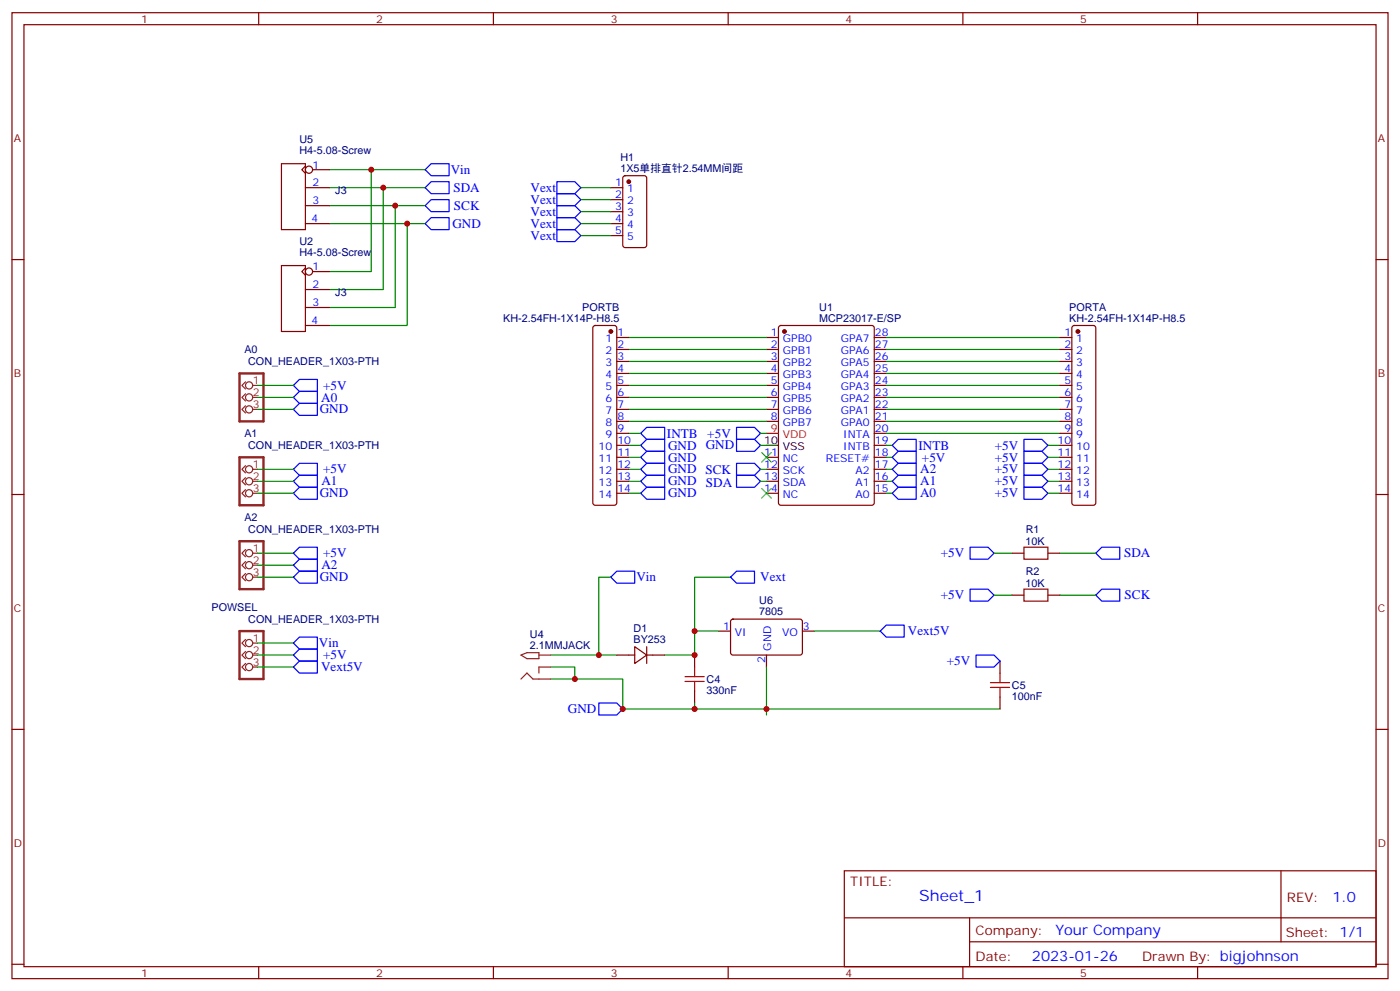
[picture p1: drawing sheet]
<svg xmlns="http://www.w3.org/2000/svg" width="412mm" height="292mm" viewBox="0 0 412 292" stroke-linecap="round" stroke-linejoin="round" font-family="sans-serif">
<g fill="none" stroke="#870000" stroke-width=".35">
<path d="M3.5 3.7h405.4v284.4h-405.4zM7.1 7.3h398.2v277.3h-398.2zM76.2 3.7v3.6M145.3 3.7v3.6M214.5 3.7v3.6M283.6 3.7v3.6M352.8 3.7v3.6M82.9 48.2h7.1v19.4h-7.1zM90 48.9l-1.1 1.1 1.1 1M90 55.2h7M92.1 50h4.9M179.9 58.8h3.5"/>
<path d="M179.9 55.2h3.5M183.7 51.9l.4-.2h5.7l.6 .4 .1 20.1-.5 .6-5.9 .1-.6-.5-.1-20zM3.5 76.4h3.6M82.9 78.2h7.1v19.4h-7.1zM90 78.9l-1.1 1 1.1 1.1M90 65.8h7M90 60.5h7M92.1 79.9h4.9M179.9 69.4h3.5M179.9 65.8h3.5M179.9 62.3h3.5M405.3 76.4h3.6"/>
<path d="M90 85.2h7M90 90.5h7M90 95.8h7M174.9 96l.4-.2h5.7l.5 .2 .2 .5v51.5l-.3 .5-.4 .2h-5.7l-.5-.2-.2-.5v-51.5zM181.7 99.3h3.5M225.8 99.3h3.5M229.5 96l.5-.2h26.8l.7 .4v51.8l-.4 .7h-27.1l-.6-.4-.1-51.8zM257.5 99.3h3.6M312.2 99.3h3.5M316 96l.4-.2h5.7l.5 .2 .2 .5v51.5l-.2 .5-.5 .2h-5.7l-.5-.2-.2-.5v-51.5zM181.7 102.9h3.5M181.7 106.4h3.5"/>
<path d="M181.7 109.9h3.5M181.7 113.5h3.5M181.7 117h3.5M225.8 102.9h3.5M225.8 106.4h3.5M225.8 109.9h3.5M225.8 113.5h3.5M225.8 117h3.5M257.5 102.9h3.6M257.5 106.4h3.6M257.5 109.9h3.6M257.5 113.5h3.6"/>
<path d="M257.5 117h3.6M312.2 102.9h3.5M312.2 106.4h3.5M312.2 109.9h3.5M312.2 113.5h3.5M312.2 117h3.5M181.7 120.5h3.5M181.7 124h3.5M181.7 134.6h3.5M181.7 138.1h3.5M181.7 131.1h3.5M181.7 127.6h3.5"/>
<path d="M225.8 120.5h3.5M225.8 124h3.5M225.8 134.6h3.5M225.8 138.1h3.5M257.5 120.5h3.6M257.5 124h3.6M257.5 134.6h3.6M257.5 138.1h3.6M257.5 131.1h3.6M257.5 127.6h3.6M312.2 120.5h3.5M312.2 124h3.5"/>
<path d="M312.2 134.6h3.5M312.2 138.1h3.5M312.2 131.1h3.5M312.2 127.6h3.5M3.5 145.6h3.6M181.7 141.7h3.5M181.7 145.2h3.5M225.8 141.7h3.5M225.8 145.2h3.5M257.5 141.7h3.6M257.5 145.2h3.6M312.2 141.7h3.5"/>
<path d="M312.2 145.2h3.5M405.3 145.6h3.6M298.1 162.8h3.5M298.1 175.2h3.5M308.7 162.8h3.5M308.7 175.2h3.5M181.7 192.8h5.3M187 190.4l3.5 2.4-3.5 2.5zM190.5 192.8h5.3M190.5 190.4v4.9M204.6 192.8v3.6M211.7 185.8h3.5"/>
<path d="M215.4 182.5l.5-.3 20 .1 .5 .7-.1 9.4-.6 .4h-20.1l-.4-.7v-9.1zM236.4 185.8h3.5M294.6 194.6v3.5M3.5 214.7h3.6M204.6 203.4v3.5M294.6 205.2v3.5M405.3 214.7h3.6M248.7 256.3h156.6v28.3h-156.6zM377.3 256.4v20.8M248.7 270.2h156.5M285.6 277.2h119.6M285.6 270.2v14.1"/>
<path d="M3.5 283.8h3.6M76.2 284.6v3.5M145.3 284.6v3.5M214.5 284.6v3.5M283.6 284.6v3.5M352.8 284.6v3.5M405.3 283.8h3.6"/>
<circle cx="91" cy="50" r="1.06"/>
<circle cx="91" cy="79.9" r="1.06"/>
</g>
<g fill="#870000" stroke="#870000" stroke-width=".35">
<circle cx="231.1" cy="97.6" r=".53"/>
<circle cx="185.2" cy="53.5" r=".53"/>
<circle cx="179.9" cy="97.6" r=".53"/>
<circle cx="317.5" cy="97.6" r=".53"/>
</g>
<path d="M225.8 127.6h3.5" fill="none" stroke="#f00" stroke-width=".35"/>
<path d="M225.8 131.1h3.5" fill="none" stroke="#000" stroke-width=".35"/>
<g fill="none" stroke="#008700" stroke-width=".35">
<path d="M97 50h12.4v29.9h-12.4M97 55.2h15.9v30h-15.9M109.4 50h15.8M112.9 55.2h12.3M171.1 55.2h8.8M171.1 58.8h8.8M97 60.5h19.4v30h-19.4M97 65.8h22.9v30h-22.9M116.4 60.5h8.8M119.9 65.8h5.3M171.1 65.8h8.8M171.1 62.3h8.8"/>
<path d="M171.1 69.4h8.8M185.2 99.3h40.6M261.1 99.3h51.1M75.8 113.5h10.6M75.8 117h10.6M185.2 113.5h40.6M185.2 117h40.6M185.2 102.9h40.6M185.2 106.4h40.6M185.2 109.9h40.6M261.1 113.5h51.1M261.1 117h51.1"/>
<path d="M261.1 102.9h51.1M261.1 106.4h51.1M261.1 109.9h51.1M75.8 120.5h10.6M75.8 138.1h10.6M185.2 120.5h40.6M185.2 138.1h3.5M185.2 127.6h3.5M185.2 131.1h3.5M185.2 124h40.6M185.2 134.6h3.5M224 138.1h1.8"/>
<path d="M224 127.6h1.8M224 131.1h1.8M261.1 120.5h51.1M261.1 138.1h1.7M261.1 127.6h51.1M261.1 131.1h1.7M261.1 124h51.1M261.1 134.6h1.7M308.7 138.1h3.5M308.7 131.1h3.5M308.7 134.6h3.5M75.8 141.7h10.6"/>
<path d="M75.8 145.2h10.6M185.2 141.7h3.5M185.2 145.2h3.5M224 141.7h1.8M261.1 141.7h1.7M261.1 145.2h1.7M308.7 141.7h3.5M308.7 145.2h3.5M75.8 162.8h10.6M75.8 166.4h10.6M75.8 169.9h10.6M179.9 169.9h-3.5v22.9"/>
<path d="M215.2 169.9h-10.6v15.9M292.8 162.8h5.3M292.8 175.2h5.3M312.2 162.8h10.6M312.2 175.2h10.6M75.8 192.8h10.6M75.8 189.3h10.6M75.8 196.4h10.6M162.3 199.9h21.1v8.8h21.2M162.3 196.4h7v3.5M162.3 192.8h19.4M211.7 185.8h-7.1v7h-8.8"/>
<path d="M225.8 196.4v14.1M239.9 185.8h19.4M204.6 206.9v1.8h90"/>
</g>
<g fill="none" stroke="#00f" stroke-width=".35">
<path d="M127 58.8h5.3v3.5h-5.3l-1.8-1.8zM127 53.5h5.3v3.5h-5.3l-1.8-1.8zM127 48.2h5.3v3.5h-5.3l-1.8-1.7zM164 53.5h5.3l1.8 1.7-1.8 1.8h-5.3zM164 57h5.3l1.8 1.8-1.8 1.7h-5.3zM127 64.1h5.3v3.5h-5.3l-1.8-1.8zM164 60.5h5.3l1.8 1.8-1.8 1.8h-5.3zM164 64.1h5.3l1.8 1.7-1.8 1.8h-5.3zM164 67.6h5.3l1.8 1.8-1.8 1.7h-5.3zM86.4 117l1.8-1.8h5.3v3.5h-5.3zM86.4 113.5l1.8-1.8h5.3v3.5h-5.3zM86.4 120.5l1.8-1.8h5.3v3.6h-5.3z"/>
<path d="M88.2 136.4h5.3v3.5h-5.3l-1.8-1.8zM88.2 139.9h5.3v3.5h-5.3l-1.8-1.7zM190.5 125.8h5.3v3.5h-5.3l-1.8-1.7zM190.5 129.3h5.3v3.6h-5.3l-1.8-1.8zM190.5 132.9h5.3v3.5h-5.3l-1.8-1.8zM190.5 136.4h5.3v3.5h-5.3l-1.8-1.8zM190.5 139.9h5.3v3.5h-5.3l-1.8-1.7zM217 125.8h5.2l1.8 1.8-1.8 1.7h-5.2zM217 129.3h5.2l1.8 1.8-1.8 1.8h-5.2zM217 136.4h5.2l1.8 1.7-1.8 1.8h-5.2zM217 139.9h5.2l1.8 1.8-1.8 1.7h-5.2zM262.8 134.6l1.8-1.7h5.3v3.5h-5.3z"/>
<path d="M264.6 136.4h5.3v3.5h-5.3l-1.8-1.8zM264.6 129.3h5.3v3.6h-5.3l-1.8-1.8zM301.6 129.3h5.3l1.8 1.8-1.8 1.8h-5.3zM301.6 132.9h5.3l1.8 1.7-1.8 1.8h-5.3zM301.6 136.4h5.3l1.8 1.7-1.8 1.8h-5.3zM301.6 139.9h5.3l1.8 1.8-1.8 1.7h-5.3zM86.4 145.2l1.8-1.8h5.3v3.6h-5.3zM190.5 143.4h5.3v3.6h-5.3l-1.8-1.8zM262.8 141.7l1.8-1.8h5.3v3.5h-5.3zM262.8 145.2l1.8-1.8h5.3v3.6h-5.3zM301.6 143.4h5.3l1.8 1.8-1.8 1.8h-5.3zM88.2 168.1h5.3v3.6h-5.3l-1.8-1.8z"/>
<path d="M88.2 161.1h5.3v3.5h-5.3l-1.8-1.8zM88.2 164.6h5.3v3.5h-5.3l-1.8-1.7zM181.7 168.1h5.3v3.6h-5.3l-1.8-1.8zM217 168.1h5.2v3.6h-5.2l-1.8-1.8zM285.8 161.1h5.2l1.8 1.7-1.8 1.8h-5.2zM285.8 173.4h5.2l1.8 1.8-1.8 1.8h-5.2zM322.8 162.8l1.8-1.7h5.2v3.5h-5.2zM324.6 173.4h5.2v3.6h-5.2l-1.8-1.8zM86.4 192.8l1.8-1.7h5.3v3.5h-5.3zM86.4 196.4l1.8-1.8h5.3v3.5h-5.3zM88.2 187.5h5.3v3.6h-5.3l-1.8-1.8zM259.3 185.8l1.8-1.8h5.2v3.5h-5.2z"/>
<path d="M287.5 192.8h5.3l1.8 1.8-1.8 1.8h-5.3zM176.4 206.9h5.3l1.7 1.8-1.7 1.8h-5.3z"/>
</g>
<path d="M70.6 109.9h7v14.1h-7zM70.6 134.6h7v14.1h-7zM70.6 159.3h7v14.1h-7zM70.6 185.8h7v14.1h-7z" fill="none" stroke="#8c2424" stroke-width=".71"/>
<g fill="none" stroke="#8c2424" stroke-width=".35">
<path d="M72.3 112.4l-1 1.1 1 1M72.3 115.9l-1 1.1 1 1M72.3 119.5l-1 1 1 1.1M74.4 113.5h1.4M74.4 117h1.4M72.3 137.1l-1 1 1 1.1M74.4 120.5h1.4M74.4 138.1h1.4M72.3 140.6l-1 1.1 1 1M72.3 144.1l-1 1.1 1 1.1M74.4 141.7h1.4M74.4 145.2h1.4"/>
<path d="M72.3 161.8l-1 1 1 1.1M72.3 165.3l-1 1.1 1 1M72.3 168.8l-1 1.1 1 1.1M74.4 162.8h1.4M74.4 166.4h1.4M74.4 169.9h1.4M72.3 188.2l-1 1.1 1 1.1M72.3 191.8l-1 1 1 1.1M72.3 195.3l-1 1.1 1 1M74.4 189.3h1.4M74.4 192.8h1.4M74.4 196.4h1.4"/>
<path d="M153.5 192.8l1.7-.7h3.5v1.8h-3.5zM153.5 199.9l1.7-1.8 1.8 1.8h5.3M158.7 192.8h3.6M162.3 196.4h-3.6v1.7"/>
<circle cx="73.4" cy="117" r="1.06"/>
<circle cx="73.4" cy="113.5" r="1.06"/>
<circle cx="73.4" cy="120.5" r="1.06"/>
<circle cx="73.4" cy="138.1" r="1.06"/>
<circle cx="73.4" cy="141.7" r="1.06"/>
<circle cx="73.4" cy="145.2" r="1.06"/>
<circle cx="73.4" cy="166.4" r="1.06"/>
<circle cx="73.4" cy="162.8" r="1.06"/>
<circle cx="73.4" cy="169.9" r="1.06"/>
<circle cx="73.4" cy="196.4" r="1.06"/>
<circle cx="73.4" cy="189.3" r="1.06"/>
<circle cx="73.4" cy="192.8" r="1.06"/>
</g>
<path d="M225.8 192.8v3.6" fill="none" stroke="#600" stroke-width=".35"/>
<path d="M301.6 161.1h7.1v3.5h-7.1zM301.6 173.4h7.1v3.6h-7.1zM201.8 199.2h5.6M204.6 196.4v2.8M294.6 198.1v2.8M201.8 200.6h5.6M204.6 200.6v2.8M291.7 200.9h5.7M291.7 202.4h5.7M294.6 202.4v2.8" fill="none" stroke="#a10000" stroke-width=".35"/>
<path d="M224.4 133.2l2.8 2.8M227.2 133.2l-2.8 2.8M224.4 143.8l2.8 2.8M227.2 143.8l-2.8 2.8" fill="none" stroke="#3c3" stroke-width=".35"/>
<g fill="#c00">
<circle cx="112.9" cy="55.2" r=".88"/>
<circle cx="116.4" cy="60.5" r=".88"/>
<circle cx="204.6" cy="185.8" r=".88"/>
<circle cx="225.8" cy="208.7" r=".88"/>
<circle cx="204.6" cy="192.8" r=".88"/>
<circle cx="204.6" cy="208.7" r=".88"/>
<circle cx="169.3" cy="199.9" r=".88"/>
<circle cx="176.4" cy="192.8" r=".88"/>
<circle cx="119.9" cy="65.8" r=".88"/>
<circle cx="109.4" cy="50" r=".88"/>
<circle cx="183.4" cy="208.7" r=".88"/>
</g>
<text font-size="4.6" fill="#00f" x="270.8" y="265.4">Sheet_1</text>
<g font-size="4.2" fill="#00f">
<text x="392.5" y="265.6">1.0</text>
<text x="310.9" y="275.2">Your Company</text>
<text x="304" y="283">2023-01-26</text>
</g>
<g font-size="3.9" fill="#00f">
<text x="132.8" y="51.2">Vin</text>
<text x="133.6" y="56.5">SDA</text>
<text x="156.3" y="56.5">Vext</text>
<text x="156.3" y="60">Vext</text>
<text x="133.7" y="61.8">SCK</text>
<text x="156.3" y="63.5">Vext</text>
<text x="133.3" y="67.1">GND</text>
<text x="156.3" y="67">Vext</text>
<text x="156.3" y="70.6">Vext</text>
<text x="94.6" y="118.2">A0</text>
<text x="95.2" y="114.7">+5V</text>
<text x="94.2" y="121.7">GND</text>
<text x="196.5" y="128.8">INTB</text>
<text x="208.4" y="128.8">+5V</text>
<text x="196.8" y="132.3">GND GND</text>
<text x="196.8" y="135.9">GND</text>
<text x="270.6" y="132.3">INTB</text>
<text x="271.6" y="135.9">+5V</text>
<text x="293" y="132.3">+5V</text>
<text x="293" y="135.9">+5V</text>
<text x="94.7" y="142.9">A1</text>
<text x="95.2" y="139.4">+5V</text>
<text x="196.8" y="139.4">GND SCK</text>
<text x="196.8" y="142.9">GND</text>
<text x="208" y="143.3">SDA</text>
<text x="271.1" y="139.4">A2</text>
<text x="271.1" y="142.9">A1</text>
<text x="293" y="139.4">+5V</text>
<text x="293" y="142.9">+5V</text>
<text x="94.2" y="146.4">GND</text>
<text x="196.8" y="146.4">GND</text>
<text x="271" y="146.4">A0</text>
<text x="293" y="146.4">+5V</text>
<text x="94.7" y="167.6">A2</text>
<text x="95.2" y="164.1">+5V</text>
<text x="277.1" y="164.1">+5V</text>
<text x="331.1" y="164.1">SDA</text>
<text x="94.2" y="171.1">GND</text>
<text x="187.4" y="171.1">Vin</text>
<text x="224" y="171.2">Vext</text>
<text x="277.1" y="176.4">+5V</text>
<text x="331.3" y="176.4">SCK</text>
<text x="94" y="190.5">Vin</text>
<text x="267.5" y="187">Vext5V</text>
<text x="94.6" y="197.6">Vext5V</text>
<text x="95.2" y="194.1">+5V</text>
<text x="278.9" y="195.8">+5V</text>
<text x="167.3" y="209.9">GND</text>
</g>
<g font-size="3.9" fill="#800">
<text x="250.5" y="260.9">TITLE:</text>
<text x="379.1" y="265.6">REV:</text>
<text x="287.4" y="275.1">Company:</text>
<text x="378.7" y="275.7">Sheet: 1/1</text>
<text x="287.4" y="282.8">Date:</text>
<text x="336.4" y="282.9">Drawn By: bigjohnson</text>
</g>
<g font-size="3.2" fill="#800">
<text x="41.6" y="6.7">1</text>
<text x="110.8" y="6.7">2</text>
<text x="179.9" y="6.7">3</text>
<text x="249.1" y="6.7">4</text>
<text x="318.2" y="6.7">5</text>
<text x="4.1" y="41.8">A</text>
<text x="405.9" y="41.8">A</text>
<text x="4.1" y="111">B</text>
<text x="405.9" y="111">B</text>
<text x="4.1" y="180.1">C</text>
<text x="405.9" y="180.1">C</text>
<text x="4.1" y="249.3">D</text>
<text x="405.9" y="249.3">D</text>
<text x="41.6" y="287.5">1</text>
<text x="110.8" y="287.5">2</text>
<text x="179.9" y="287.5">3</text>
<text x="249.1" y="287.5">4</text>
<text x="318.2" y="287.5">5</text>
</g>
<g font-size="3.2" fill="#000080">
<text x="88.2" y="45.4">H4-5.08-Screw</text>
<text x="88.2" y="42.2">U5</text>
<text x="182.8" y="47.3">H1</text>
<text x="182.7" y="50.6">1X5单排直针2.54MM间距</text>
<text x="98.8" y="57">J3</text>
<text x="88.2" y="75.4">H4-5.08-Screw</text>
<text x="88.2" y="72.2">U2</text>
<text x="98.8" y="87">J3</text>
<text x="148.2" y="94.7">KH-2.54FH-1X14P-H8.5</text>
<text x="171.5" y="91.4">PORTB</text>
<text x="241.3" y="94.8">MCP23017-E/SP</text>
<text x="241.3" y="91.6">U1</text>
<text x="315" y="94.7">KH-2.54FH-1X14P-H8.5</text>
<text x="315" y="91.4">PORTA</text>
<text x="72" y="104">A0</text>
<text x="73.1" y="107.5">CON_HEADER_1X03-PTH</text>
<text x="72" y="128.7">A1</text>
<text x="73.1" y="132.1">CON_HEADER_1X03-PTH</text>
<text x="72" y="153.4">A2</text>
<text x="73.1" y="156.8">CON_HEADER_1X03-PTH</text>
<text x="302.1" y="160.4">10K</text>
<text x="302.1" y="156.9">R1</text>
<text x="302.1" y="172.8">10K</text>
<text x="302.1" y="169.2">R2</text>
<text x="62.3" y="179.9">POWSEL</text>
<text x="223.7" y="177.9">U6</text>
<text x="73.1" y="183.3">CON_HEADER_1X03-PTH</text>
<text x="223.7" y="181.1">7805</text>
<text x="156.1" y="191.1">2.1MMJACK</text>
<text x="156.1" y="187.9">U4</text>
<text x="186.6" y="189.3">BY253</text>
<text x="186.6" y="186.1">D1</text>
<text x="208.1" y="201">C4</text>
<text x="298.1" y="202.8">C5</text>
<text x="208.1" y="204.2">330nF</text>
<text x="298.1" y="206">100nF</text>
</g>
<g font-size="3.2" fill="#00f">
<text x="92.1" y="49.6">1</text>
<text x="92.1" y="54.9">2</text>
<text x="181.3" y="58.4">2</text>
<text x="181.3" y="54.9">1</text>
<text x="184.7" y="56.7">1</text>
<text x="91.7" y="65.5">4</text>
<text x="92.1" y="60.2">3</text>
<text x="181.3" y="65.5">4</text>
<text x="181.3" y="61.9">3</text>
<text x="184.7" y="63.7">3</text>
<text x="184.7" y="60.2">2</text>
<text x="181.3" y="69">5</text>
<text x="184.7" y="70.8">5</text>
<text x="184.7" y="67.2">4</text>
<text x="92.1" y="79.6">1</text>
<text x="92.1" y="84.9">2</text>
<text x="91.7" y="95.5">4</text>
<text x="92.1" y="90.2">3</text>
<text x="178.4" y="100.8">1</text>
<text x="181.9" y="99">1</text>
<text x="227.1" y="99">1</text>
<text x="230.6" y="100.8">GPB0</text>
<text x="247.7" y="100.8">GPA7</text>
<text x="257.7" y="99">28</text>
<text x="313.5" y="99">1</text>
<text x="317" y="100.8">1</text>
<text x="178.4" y="104.3">2</text>
<text x="178.4" y="107.8">3</text>
<text x="181.9" y="102.5">2</text>
<text x="181.9" y="106">3</text>
<text x="227.1" y="102.5">2</text>
<text x="227.1" y="106">3</text>
<text x="230.6" y="104.3">GPB1</text>
<text x="230.6" y="107.8">GPB2</text>
<text x="247.7" y="107.8">GPA5</text>
<text x="247.7" y="104.3">GPA6</text>
<text x="257.7" y="106">26</text>
<text x="257.7" y="102.5">27</text>
<text x="313.5" y="102.5">2</text>
<text x="313.5" y="106">3</text>
<text x="317" y="104.3">2</text>
<text x="317" y="107.8">3</text>
<text x="178.4" y="111.3">4</text>
<text x="181.9" y="109.6">4</text>
<text x="181.9" y="113.1">5</text>
<text x="227.1" y="109.6">4</text>
<text x="227.1" y="113.1">5</text>
<text x="230.6" y="111.3">GPB3</text>
<text x="247.7" y="111.3">GPA4</text>
<text x="257.7" y="113.1">24</text>
<text x="257.7" y="109.6">25</text>
<text x="313.5" y="109.6">4</text>
<text x="313.5" y="113.1">5</text>
<text x="317" y="111.3">4</text>
<text x="178.4" y="114.9">5</text>
<text x="178.4" y="118.4">6</text>
<text x="181.9" y="116.6">6</text>
<text x="227.1" y="116.6">6</text>
<text x="230.6" y="114.9">GPB4</text>
<text x="230.6" y="118.4">GPB5</text>
<text x="247.7" y="118.4">GPA2</text>
<text x="247.7" y="114.9">GPA3</text>
<text x="257.7" y="116.6">23</text>
<text x="313.5" y="116.6">6</text>
<text x="317" y="114.9">5</text>
<text x="317" y="118.4">6</text>
<text x="178.4" y="121.9">7</text>
<text x="178.4" y="125.4">8</text>
<text x="181.9" y="120.2">7</text>
<text x="181.9" y="123.7">8</text>
<text x="227.1" y="120.2">7</text>
<text x="227.1" y="123.7">8</text>
<text x="230.6" y="121.9">GPB6</text>
<text x="230.6" y="125.4">GPB7</text>
<text x="247.7" y="125.4">GPA0</text>
<text x="247.7" y="121.9">GPA1</text>
<text x="257.7" y="123.7">21</text>
<text x="257.7" y="120.2">22</text>
<text x="313.5" y="120.2">7</text>
<text x="313.5" y="123.7">8</text>
<text x="317" y="121.9">7</text>
<text x="317" y="125.4">8</text>
<text x="178.4" y="129">9</text>
<text x="181.9" y="127.2">9</text>
<text x="181.9" y="130.7">10</text>
<text x="248.4" y="129">INTA</text>
<text x="257.7" y="130.7">19</text>
<text x="257.7" y="127.2">20</text>
<text x="311.5" y="130.7">10</text>
<text x="313.5" y="127.2">9</text>
<text x="317" y="129">9</text>
<text x="176.3" y="132.5">10</text>
<text x="176.3" y="136">11</text>
<text x="181.9" y="134.3">11</text>
<text x="181.9" y="137.8">12</text>
<text x="225.1" y="134.3">11</text>
<text x="225.1" y="137.8">12</text>
<text x="230.6" y="136">NC</text>
<text x="243.3" y="136">RESET#</text>
<text x="248.4" y="132.5">INTB</text>
<text x="257.7" y="137.8">17</text>
<text x="257.7" y="134.3">18</text>
<text x="311.5" y="134.3">11</text>
<text x="311.5" y="137.8">12</text>
<text x="317" y="132.5">10</text>
<text x="317" y="136">11</text>
<text x="176.3" y="139.6">12</text>
<text x="176.3" y="143.1">13</text>
<text x="181.9" y="141.3">13</text>
<text x="225.1" y="141.3">13</text>
<text x="230.6" y="139.6">SCK</text>
<text x="230.6" y="143.1">SDA</text>
<text x="252" y="143.1">A1</text>
<text x="252" y="139.6">A2</text>
<text x="257.7" y="141.3">16</text>
<text x="311.5" y="141.3">13</text>
<text x="317" y="139.6">12</text>
<text x="317" y="143.1">13</text>
<text x="176.3" y="146.6">14</text>
<text x="181.9" y="144.9">14</text>
<text x="225.1" y="144.9">14</text>
<text x="230.6" y="146.6">NC</text>
<text x="252" y="146.6">A0</text>
<text x="257.7" y="144.9">15</text>
<text x="311.5" y="144.9">14</text>
<text x="317" y="146.6">14</text>
<text x="213" y="185.4">1</text>
<text x="236.5" y="185.4">3</text>
<text x="216.5" y="187.2">VI</text>
<text x="227.2" y="191.5" transform="rotate(-90 227.2 191.5)">GND</text>
<text x="230.4" y="187.2">VO</text>
<text x="225.4" y="195" transform="rotate(-90 225.4 195)">2</text>
</g>
<g font-size="3.2" fill="#8d2323">
<text x="74.4" y="113.1">1</text>
<text x="74.4" y="116.6">2</text>
<text x="74.4" y="120.2">3</text>
<text x="74.4" y="137.8">1</text>
<text x="74.4" y="141.3">2</text>
<text x="74.4" y="144.9">3</text>
<text x="74.4" y="162.5">1</text>
<text x="74.4" y="166">2</text>
<text x="74.4" y="169.5">3</text>
<text x="74.4" y="188.9">1</text>
<text x="74.4" y="192.5">2</text>
<text x="74.4" y="196">3</text>
</g>
<g font-size="3.2">
<text x="225.1" y="130.7">10</text>
<text x="230.6" y="132.5">VSS</text>
</g>
<g font-size="3.2" fill="#f00">
<text x="227.1" y="127.2">9</text>
<text x="230.6" y="129">VDD</text>
</g>
</svg>
